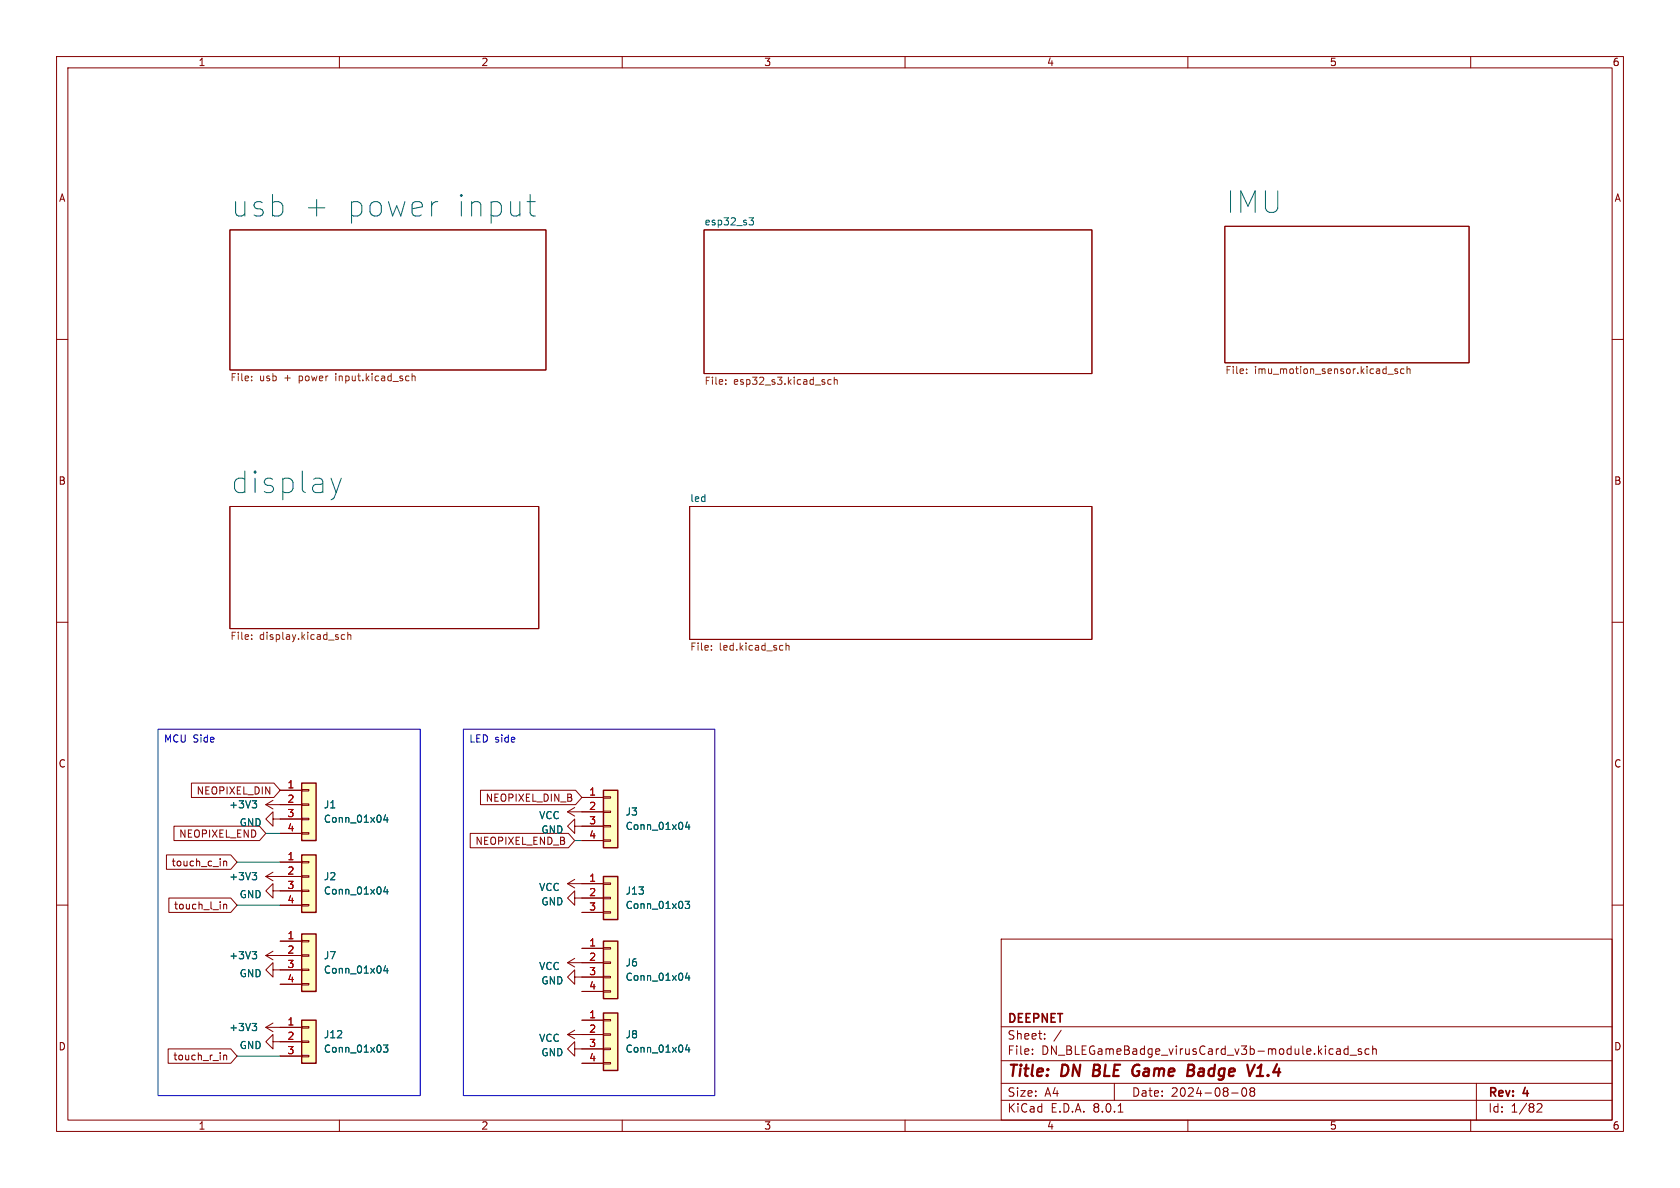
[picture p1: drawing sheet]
<svg xmlns="http://www.w3.org/2000/svg" width="297mm" height="210mm" viewBox="0 0 297 210" stroke-linecap="round" stroke-linejoin="round" font-family="sans-serif">
<g fill="none" stroke="#840000" stroke-width=".18">
<path d="M10 10h277v190h-277zM12 12h273v186h-273zM60 10v2M110 10v2M160 10v2M210 10v2M260 10v2M10 60h2M40.6 40.6h55.9v24.8h-55.9zM124.5 40.6h68.5v25.4h-68.5zM216.5 40h43.2v24.1h-43.2zM285 60h2"/>
<path d="M40.6 89.5h54.6v21.6h-54.6zM121.9 89.5h71.1v23.5h-71.1zM10 110h2M285 110h2M10 160h2M47 154.9l1.3 .8M47 154.9h2.5M48.3 157.5v-1.3l-1.3 1.3 1.3 1.3v-1.3h1.2M48.3 154.2l-1.3 .7M285 160h2M100.3 170.2l1.3 .7M100.3 170.2h2.6"/>
<path d="M101.6 172.7v-1.2l-1.3 1.2 1.3 1.3v-1.3h1.3M101.6 169.4l-1.3 .8M177 166h108v32h-108zM60 198v2M101.6 185.4v-1.2l-1.3 1.2 1.3 1.3v-1.3h1.3M110 198v2M160 198v2M177 194.5h108M177 191.5h108M177 187.5h108M177 181.5h108M182.5 186.3v.1"/>
<path d="M182.5 185.5v.1M184.7 183.6v.1M184.7 182.8v.1M187.6 182.1l-1.3 2M197 191.5v3M197.7 196.6h.8M210 198v2M217.7 193.2h1.2M219.7 192.4a.81 .81 0 0 0 .3 1.4l.2-.1 .2-.5-.2-.8M221 192.4v.3l.2 .2M221.2 192.9l-.2 .3v.3l.2 .3 .5-.1 .1-.2-.1-.4-.2-.2M221.2 192.9h.3"/>
<path d="M221.7 192.4l.1 .3-.3 .2M236.5 185.4h.2l.3 .2v.8M237 186.3l-.5 .1M237 185.8h-.5M238.3 185.5l-.4-.1-.3 .3v.4l.1 .2h.6M238.3 184.9v1.5M238.7 186.5h1.1M240.7 185.5l-.4-.1-.2 .2 .1 .2 .5 .2v.3h-.6M242 185.5l-.4-.1-.3 .3v.4l.2 .2h.5M242.7 185.5l.2-.1 .3 .1 .1 .9M242.7 184.9v1.5M260 198v2"/>
<path d="M261 191.5v6.5M271.7 195.2l.6-.1 .2 .1 .1 .3-.9 1.1h.9"/>
</g>
<path d="M193.5 188.2l-.3 2h.8M210 189.2h.7M210.1 188.2h.7a.49 .49 0 0 1 .3 .5 .49 .49 0 0 1-.4 .5M210.7 189.2l.2 .1a.58 .58 0 0 1-.3 .9M222.2 190.2h1.1M222.3 188.8l.7-.6-.3 2" fill="none" stroke="#840000" stroke-width=".4"/>
<g fill="none" stroke="#725600" stroke-width=".18">
<path d="M44.5 67.2v.1M44.5 66.5v.1M72.9 66v1.3M72.9 66.6l.1-.1h.3l.1 .8M128.3 67.8v.1M128.3 67.2v.1M146.9 67.2l-.3-.1-.3 .2 .2 .6h.4M147.5 67.2l.2-.1 .3 .1v.7M147.5 66.7v1.2M220.4 65.9v.1M220.4 65.3v.1M245.4 66.2h.9"/>
<path d="M247.1 65.3l-.3-.1-.2 .2v.2l.5 .1v.3h-.5M248.2 65.3l-.4-.1-.2 .2 .1 .6h.5M248.7 65.3l.2-.1 .3 .1 .1 .7M248.7 64.8v1.2M44.5 112.2v.2M44.5 112.9v.1M60.9 112.2h-.3l-.3 .2 .2 .6h.4M61.5 112.3l.2-.1h.3v.8M61.5 111.8v1.2M125.8 114.8v.1M125.8 114.2v.1M138.3 114.1l.1 .1"/>
<path d="M138.4 114.9h-.1M139 113.7v1.2M139 114.2l.1-.1 .3 .1 .1 .7"/>
</g>
<path d="M77.4 35.6l-.7 .2M93.2 35.6h1.4M93.7 34.4v3.2l.2 .4 .7 .2M132.4 38.5h.8l-.4 .5 .3 .1 .1 .4-.2 .3h-.4M58.5 84.5l.9 2.6M59.4 87.1l-.5 1.1M60.3 84.5l-.9 2.6M44.6 154.2h.8l-.5 .5M45.1 154.7l.3 .3v.3l-.3 .2" fill="none" stroke="#006464" stroke-width=".18"/>
<path d="M106.7 179.1h2.5v10.1h-2.5z" fill="#ffffc2"/>
<path d="M102.9 180.3h3.8M102.9 182.9h3.8M102.9 185.4h3.8M102.9 188h3.8M106.7 187.8h1.2v.3h-1.2zM106.7 185.3h1.2v.2h-1.2zM106.7 182.8h1.2v.2h-1.2zM106.7 180.2h1.2v.3h-1.2z" fill="none" stroke="#840000" stroke-width=".18"/>
<path d="M106.7 179.1h2.5v10.1h-2.5z" fill="none" stroke="#840000" stroke-width=".25"/>
<path d="M121.5 184.7l-.3 .9h.8M121.8 185.2v.8" fill="none" stroke="#006464" stroke-width=".18"/>
<path d="M53.3 138.4h2.6v10.2h-2.6z" fill="#ffffc2"/>
<path d="M49.5 139.7h3.8M53.3 139.6h1.3v.2h-1.3zM49.5 142.2h3.8M49.5 144.8h3.8M49.5 147.3h3.8M53.3 147.2h1.3v.2h-1.3zM53.3 144.7h1.3v.2h-1.3zM53.3 142.1h1.3v.3h-1.3z" fill="none" stroke="#840000" stroke-width=".18"/>
<path d="M53.3 138.4h2.6v10.2h-2.6z" fill="none" stroke="#840000" stroke-width=".25"/>
<path d="M68.1 144l-.3 .9h.8M68.4 144.5v.9" fill="none" stroke="#006464" stroke-width=".18"/>
<path d="M53.3 165.1h2.6v10.2h-2.6z" fill="#ffffc2"/>
<g fill="none" stroke="#840000" stroke-width=".18">
<path d="M100.3 156.2l1.3 .8M100.3 156.2h2.6M101.6 155.4l-1.3 .8M49.5 166.4h3.8M49.5 168.9h3.8M49.5 171.5h3.8M49.5 174h3.8M53.3 173.9h1.3v.2h-1.3zM53.3 171.3h1.3v.3h-1.3zM53.3 168.8h1.3v.2h-1.3zM53.3 166.2h1.3v.3h-1.3zM47 181.6l1.3 .8"/>
<path d="M47 181.6h2.5M48.3 180.8l-1.3 .8"/>
</g>
<path d="M53.3 165.1h2.6v10.2h-2.6z" fill="none" stroke="#840000" stroke-width=".25"/>
<path d="M68.1 170.7l-.3 .9h.8M68.4 171.2v.8M44.6 180.9h.8l-.5 .5M45.1 181.4l.3 .2v.3l-.3 .3" fill="none" stroke="#006464" stroke-width=".18"/>
<path d="M53.3 180.3h2.6v7.7h-2.6z" fill="#ffffc2"/>
<path d="M49.5 181.6h3.8M49.5 184.2h3.8M49.5 186.7h3.8M53.3 186.6h1.3v.2h-1.3zM53.3 184h1.3v.3h-1.3zM53.3 181.5h1.3v.2h-1.3z" fill="none" stroke="#840000" stroke-width=".18"/>
<path d="M53.3 180.3h2.6v7.7h-2.6z" fill="none" stroke="#840000" stroke-width=".25"/>
<path d="M67.8 184.7h.8l-.5 .5 .4 .1v.6l-.2 .1-.5-.1" fill="none" stroke="#006464" stroke-width=".18"/>
<path d="M106.7 154.9h2.5v7.7h-2.5z" fill="#ffffc2"/>
<path d="M101.6 158.8v-1.3l-1.3 1.3 1.3 1.2v-1.2h5.1M102.9 156.2h3.8M106.7 158.6h1.2v.3h-1.2zM106.7 156.1h1.2v.2h-1.2zM102.9 161.3h3.8M106.7 161.2h1.2v.2h-1.2z" fill="none" stroke="#840000" stroke-width=".18"/>
<path d="M106.7 154.9h2.5v7.7h-2.5z" fill="none" stroke="#840000" stroke-width=".25"/>
<path d="M121.1 159.3h.8l-.4 .5 .3 .1v.6l-.1 .1-.6-.1" fill="none" stroke="#006464" stroke-width=".18"/>
<path d="M106.7 139.7h2.5v10.2h-2.5z" fill="#ffffc2"/>
<path d="M100.3 143.5h6.4M100.3 143.5l1.3 .8M101.6 146.1v-1.3l-1.3 1.3 1.3 1.2v-1.2h5.1M101.6 142.7l-1.3 .8M102.9 141h3.8M102.9 148.6h3.8M106.7 148.5h1.2v.2h-1.2zM106.7 145.9h1.2v.3h-1.2zM106.7 143.4h1.2v.2h-1.2zM106.7 140.8h1.2v.3h-1.2z" fill="none" stroke="#840000" stroke-width=".18"/>
<path d="M106.7 139.7h2.5v10.2h-2.5z" fill="none" stroke="#840000" stroke-width=".25"/>
<path d="M121.5 145.3l-.3 .9h.8M121.8 145.8v.8" fill="none" stroke="#006464" stroke-width=".18"/>
<path d="M106.7 166.4h2.5v10.1h-2.5z" fill="#ffffc2"/>
<path d="M47 168.9l1.3 .8M47 168.9h2.5M48.3 168.1l-1.3 .8M102.9 167.6h3.8M102.9 170.2h3.8M102.9 172.7h3.8M102.9 175.3h3.8M106.7 175.1h1.2v.3h-1.2zM106.7 172.6h1.2v.2h-1.2zM106.7 170.1h1.2v.2h-1.2zM106.7 167.5h1.2v.3h-1.2z" fill="none" stroke="#840000" stroke-width=".18"/>
<path d="M106.7 166.4h2.5v10.1h-2.5z" fill="none" stroke="#840000" stroke-width=".25"/>
<path d="M44.6 168.2h.8l-.5 .5M45.1 168.7l.3 .2v.3l-.3 .3M121.5 172l-.3 .9h.8M121.8 172.5v.8" fill="none" stroke="#006464" stroke-width=".18"/>
<path d="M53.3 151.1h2.6v10.2h-2.6z" fill="#ffffc2"/>
<g fill="none" stroke="#840000" stroke-width=".18">
<path d="M33.8 138.4h14.6l1.1 1.3-1.1 1.3h-14.6zM49.5 139.7h3.8M84.9 139.7h16.9l1.1 1.3-1.1 1.2h-16.9zM29.4 151.1h11.4l1.1 1.3-1.1 1.3h-11.4zM29.8 158.7h11l1.1 1.3-1.1 1.3h-11zM30.8 146h15.1l1.1 1.3-1.1 1.3h-15.1zM39.5 152.2v.9M39.5 159.8v.9M39.5 152.3l.2-.1 .3 .1 .1 .8M39.5 160l.2-.2 .3 .1 .1 .8M47 142.2l1.3 .8M47 142.2h6.3"/>
<path d="M48.3 144.8v-1.3l-1.3 1.3 1.3 1.3v-1.3h5M48.3 141.5l-1.3 .7M49.5 152.4h3.8M49.5 154.9h3.8M49.5 157.5h3.8M49.5 147.3h3.8M53.3 159.9h1.3v.2h-1.3zM53.3 157.4h1.3v.2h-1.3zM53.3 154.8h1.3v.3h-1.3zM53.3 152.3h1.3v.2h-1.3zM83.1 147.3h17.4l1.1 1.3-1.1 1.3h-17.4zM102.9 141h3.8"/>
<path d="M102.9 143.5h3.8M102.9 146.1h3.8M102.9 148.6h3.8M102.9 156.2h3.8M102.9 158.8h3.8M48.3 171.5v-1.3l-1.3 1.3 1.3 1.2v-1.2h5M49.5 160h3.8M49.5 166.4h3.8M49.5 168.9h3.8M49.5 174h3.8M102.9 161.3h3.8M102.9 167.6h3.8"/>
<path d="M102.9 170.2h3.8M102.9 172.7h3.8M102.9 175.3h3.8M29.7 185.4h11.1l1.1 1.3-1.1 1.3h-11.1zM39.5 186.5v.9M39.5 186.6l.2-.1 .3 .1 .1 .8M48.3 184.2v-1.3l-1.3 1.3 1.3 1.2v-1.2h5M49.5 181.6h3.8M49.5 186.7h3.8M100.3 182.9l1.3 .7M100.3 182.9h6.4M101.6 182.1l-1.3 .8"/>
<path d="M102.9 180.3h3.8M102.9 185.4h3.8M102.9 188h3.8"/>
</g>
<path d="M53.3 151.1h2.6v10.2h-2.6z" fill="none" stroke="#840000" stroke-width=".25"/>
<g fill="none" stroke="#006464" stroke-width=".18">
<path d="M44.6 141.5h.8l-.5 .5M44.6 154.2h.8l-.5 .5M45.1 142l.3 .3v.3l-.3 .2M45.1 154.7l.3 .3v.3l-.3 .2M68.1 156.7l-.3 .9h.8M68.1 144l-.3 .9h.8M68.4 144.5v.9M68.4 157.2v.9M121.1 159.3h.8l-.4 .5 .3 .1v.6l-.1 .1-.6-.1M121.5 145.3l-.3 .9h.8M121.8 145.8v.8M44.6 168.2h.8l-.5 .5"/>
<path d="M45.1 168.7l.3 .2v.3l-.3 .3M68.1 170.7l-.3 .9h.8M68.4 171.2v.8M121.5 172l-.3 .9h.8M121.8 172.5v.8M44.6 180.9h.8l-.5 .5M45.1 181.4l.3 .2v.3l-.3 .3M67.8 184.7h.8l-.5 .5 .4 .1v.6l-.2 .1-.5-.1M121.5 184.7l-.3 .9h.8M121.8 185.2v.8"/>
</g>
<path d="M27.9 128.9h46.4v64.8h-46.4zM81.9 128.9h44.5v64.8h-44.5z" fill="none" stroke="#0000c2" stroke-width=".18"/>
<path d="M41.9 152.4h7.6M47 147.3h2.5M101.6 148.6h1.3M41.9 160h7.6M41.9 186.7h7.6" fill="none" stroke="#009600" stroke-width=".18"/>
<g font-size="5.3" fill="#006464">
<text x="40.6" y="38.7">usb</text>
<text x="53.2" y="38.7">+</text>
<text x="60.5" y="38.7">power</text>
<text x="79.6" y="38.7">input</text>
<text x="216.5" y="38">IMU</text>
<text x="40.6" y="87.6">display</text>
</g>
<g font-size="2.8" fill="#840000">
<text x="178" y="190.9">Title:</text>
<text x="187.7" y="190.9">DN</text>
<text x="194.1" y="190.9">BLE Game</text>
<text x="212.3" y="190.9">Badge</text>
<text x="223.8" y="190.9">V1.4</text>
</g>
<g font-size="2.1" fill="#840000">
<text x="178" y="184">Sheet:</text>
<text x="178" y="181.2">DEEPNET</text>
<text x="178" y="186.7">File:</text>
<text x="184.1" y="186.7">DN_BLEGameBadge_virusCard_v3b-module.kicad_sch</text>
<text x="178" y="196.9">KiCad</text>
<text x="178" y="194.1">Size:</text>
<text x="184.7" y="194.1">A4</text>
<text x="185.7" y="196.9">E.D.A.</text>
<text x="193.3" y="196.9">8.0.1</text>
<text x="200" y="194.1">Date:</text>
<text x="207" y="194.1">2024-08-08</text>
<text x="263" y="194.3">Rev:</text>
<text x="263" y="196.9">Id:</text>
<text x="267.1" y="196.9">1/82</text>
<text x="269.4" y="194.3">4</text>
</g>
<g font-size="1.8" fill="#840000">
<text x="35" y="11.9">1</text>
<text x="85" y="11.9">2</text>
<text x="135" y="11.9">3</text>
<text x="185" y="11.9">4</text>
<text x="235" y="11.9">5</text>
<text x="285" y="11.9">6</text>
<text x="10.3" y="35.9">A</text>
<text x="285.3" y="35.9">A</text>
<text x="10.3" y="85.9">B</text>
<text x="285.3" y="85.9">B</text>
<text x="10.3" y="135.9">C</text>
<text x="285.3" y="135.9">C</text>
<text x="34.7" y="140.7">NEOPIXEL_DIN</text>
<text x="85.8" y="141.9">NEOPIXEL_DIN_B</text>
<text x="31.6" y="148.3">NEOPIXEL_END</text>
<text x="83.9" y="149.5">NEOPIXEL_END_B</text>
<text x="30.2" y="153.4">touch_c_in</text>
<text x="30.7" y="161">touch_l_in</text>
<text x="10.3" y="185.9">D</text>
<text x="285.3" y="185.9">D</text>
<text x="30.5" y="187.6">touch_r_in</text>
<text x="35" y="199.9">1</text>
<text x="85" y="199.9">2</text>
<text x="135" y="199.9">3</text>
<text x="185" y="199.9">4</text>
<text x="235" y="199.9">5</text>
<text x="285" y="199.9">6</text>
</g>
<g font-size="1.8" fill="#006464">
<text x="124.5" y="39.9">esp32_s3</text>
<text x="121.9" y="88.8">led</text>
<text x="40.4" y="143.1">+3V3</text>
<text x="57.2" y="143.1">J1</text>
<text x="42.3" y="146.3">GND</text>
<text x="57.2" y="145.6">Conn_01x04</text>
<text x="95.2" y="145">VCC</text>
<text x="95.6" y="147.5">GND</text>
<text x="110.5" y="144.4">J3</text>
<text x="110.5" y="146.9">Conn_01x04</text>
<text x="40.4" y="155.8">+3V3</text>
<text x="57.2" y="155.8">J2</text>
<text x="42.3" y="159">GND</text>
<text x="57.2" y="158.3">Conn_01x04</text>
<text x="95.2" y="157.7">VCC</text>
<text x="95.6" y="160.2">GND</text>
<text x="110.5" y="160.9">Conn_01x03</text>
<text x="110.5" y="158.3">J13</text>
<text x="40.4" y="169.8">+3V3</text>
<text x="42.3" y="172.9">GND</text>
<text x="57.2" y="169.8">J7</text>
<text x="57.2" y="172.3">Conn_01x04</text>
<text x="95.2" y="171.7">VCC</text>
<text x="110.5" y="171">J6</text>
<text x="110.5" y="173.6">Conn_01x04</text>
<text x="95.6" y="174.2">GND</text>
<text x="40.4" y="182.5">+3V3</text>
<text x="42.3" y="185.6">GND</text>
<text x="57.2" y="183.7">J12</text>
<text x="95.2" y="184.4">VCC</text>
<text x="110.5" y="183.7">J8</text>
<text x="57.2" y="186.3">Conn_01x03</text>
<text x="95.6" y="186.9">GND</text>
<text x="110.5" y="186.3">Conn_01x04</text>
</g>
<g font-size="1.8" fill="#725600">
<text x="40.6" y="67.7">File:</text>
<text x="45.9" y="67.7">usb</text>
<text x="50.4" y="67.7">+</text>
<text x="53.1" y="67.7">power</text>
<text x="59.8" y="67.7">input.kicad_sch</text>
<text x="124.5" y="68.4">File:</text>
<text x="129.7" y="68.4">esp32_s3.kicad_sch</text>
<text x="216.5" y="66.4">File:</text>
<text x="221.8" y="66.4">imu_motion_sensor.kicad_sch</text>
<text x="40.6" y="113.4">File:</text>
<text x="45.9" y="113.4">display.kicad_sch</text>
<text x="121.9" y="115.3">File:</text>
<text x="127.1" y="115.3">led.kicad_sch</text>
</g>
<g font-size="1.8" fill="#0000c2">
<text x="28.9" y="131.6">MCU Side</text>
<text x="82.9" y="131.6">LED side</text>
</g>
<g font-size="1.8" fill="#a90000">
<text x="50.7" y="139.4">1</text>
<text x="50.7" y="142">2</text>
<text x="104.1" y="140.7">1</text>
<text x="104.1" y="143.3">2</text>
<text x="50.7" y="144.5">3</text>
<text x="50.7" y="147.1">4</text>
<text x="104.1" y="145.8">3</text>
<text x="104.1" y="148.3">4</text>
<text x="50.7" y="152.1">1</text>
<text x="50.7" y="154.7">2</text>
<text x="104.1" y="156">1</text>
<text x="50.7" y="157.2">3</text>
<text x="50.7" y="159.8">4</text>
<text x="104.1" y="158.5">2</text>
<text x="104.1" y="161">3</text>
<text x="50.7" y="166.1">1</text>
<text x="104.1" y="167.4">1</text>
<text x="50.7" y="168.7">2</text>
<text x="50.7" y="171.2">3</text>
<text x="50.7" y="173.7">4</text>
<text x="104.1" y="169.9">2</text>
<text x="104.1" y="172.5">3</text>
<text x="104.1" y="175">4</text>
<text x="50.7" y="181.4">1</text>
<text x="50.7" y="183.9">2</text>
<text x="104.1" y="180.1">1</text>
<text x="104.1" y="182.6">2</text>
<text x="104.1" y="185.2">3</text>
<text x="50.7" y="186.4">3</text>
<text x="104.1" y="187.7">4</text>
</g>
</svg>
